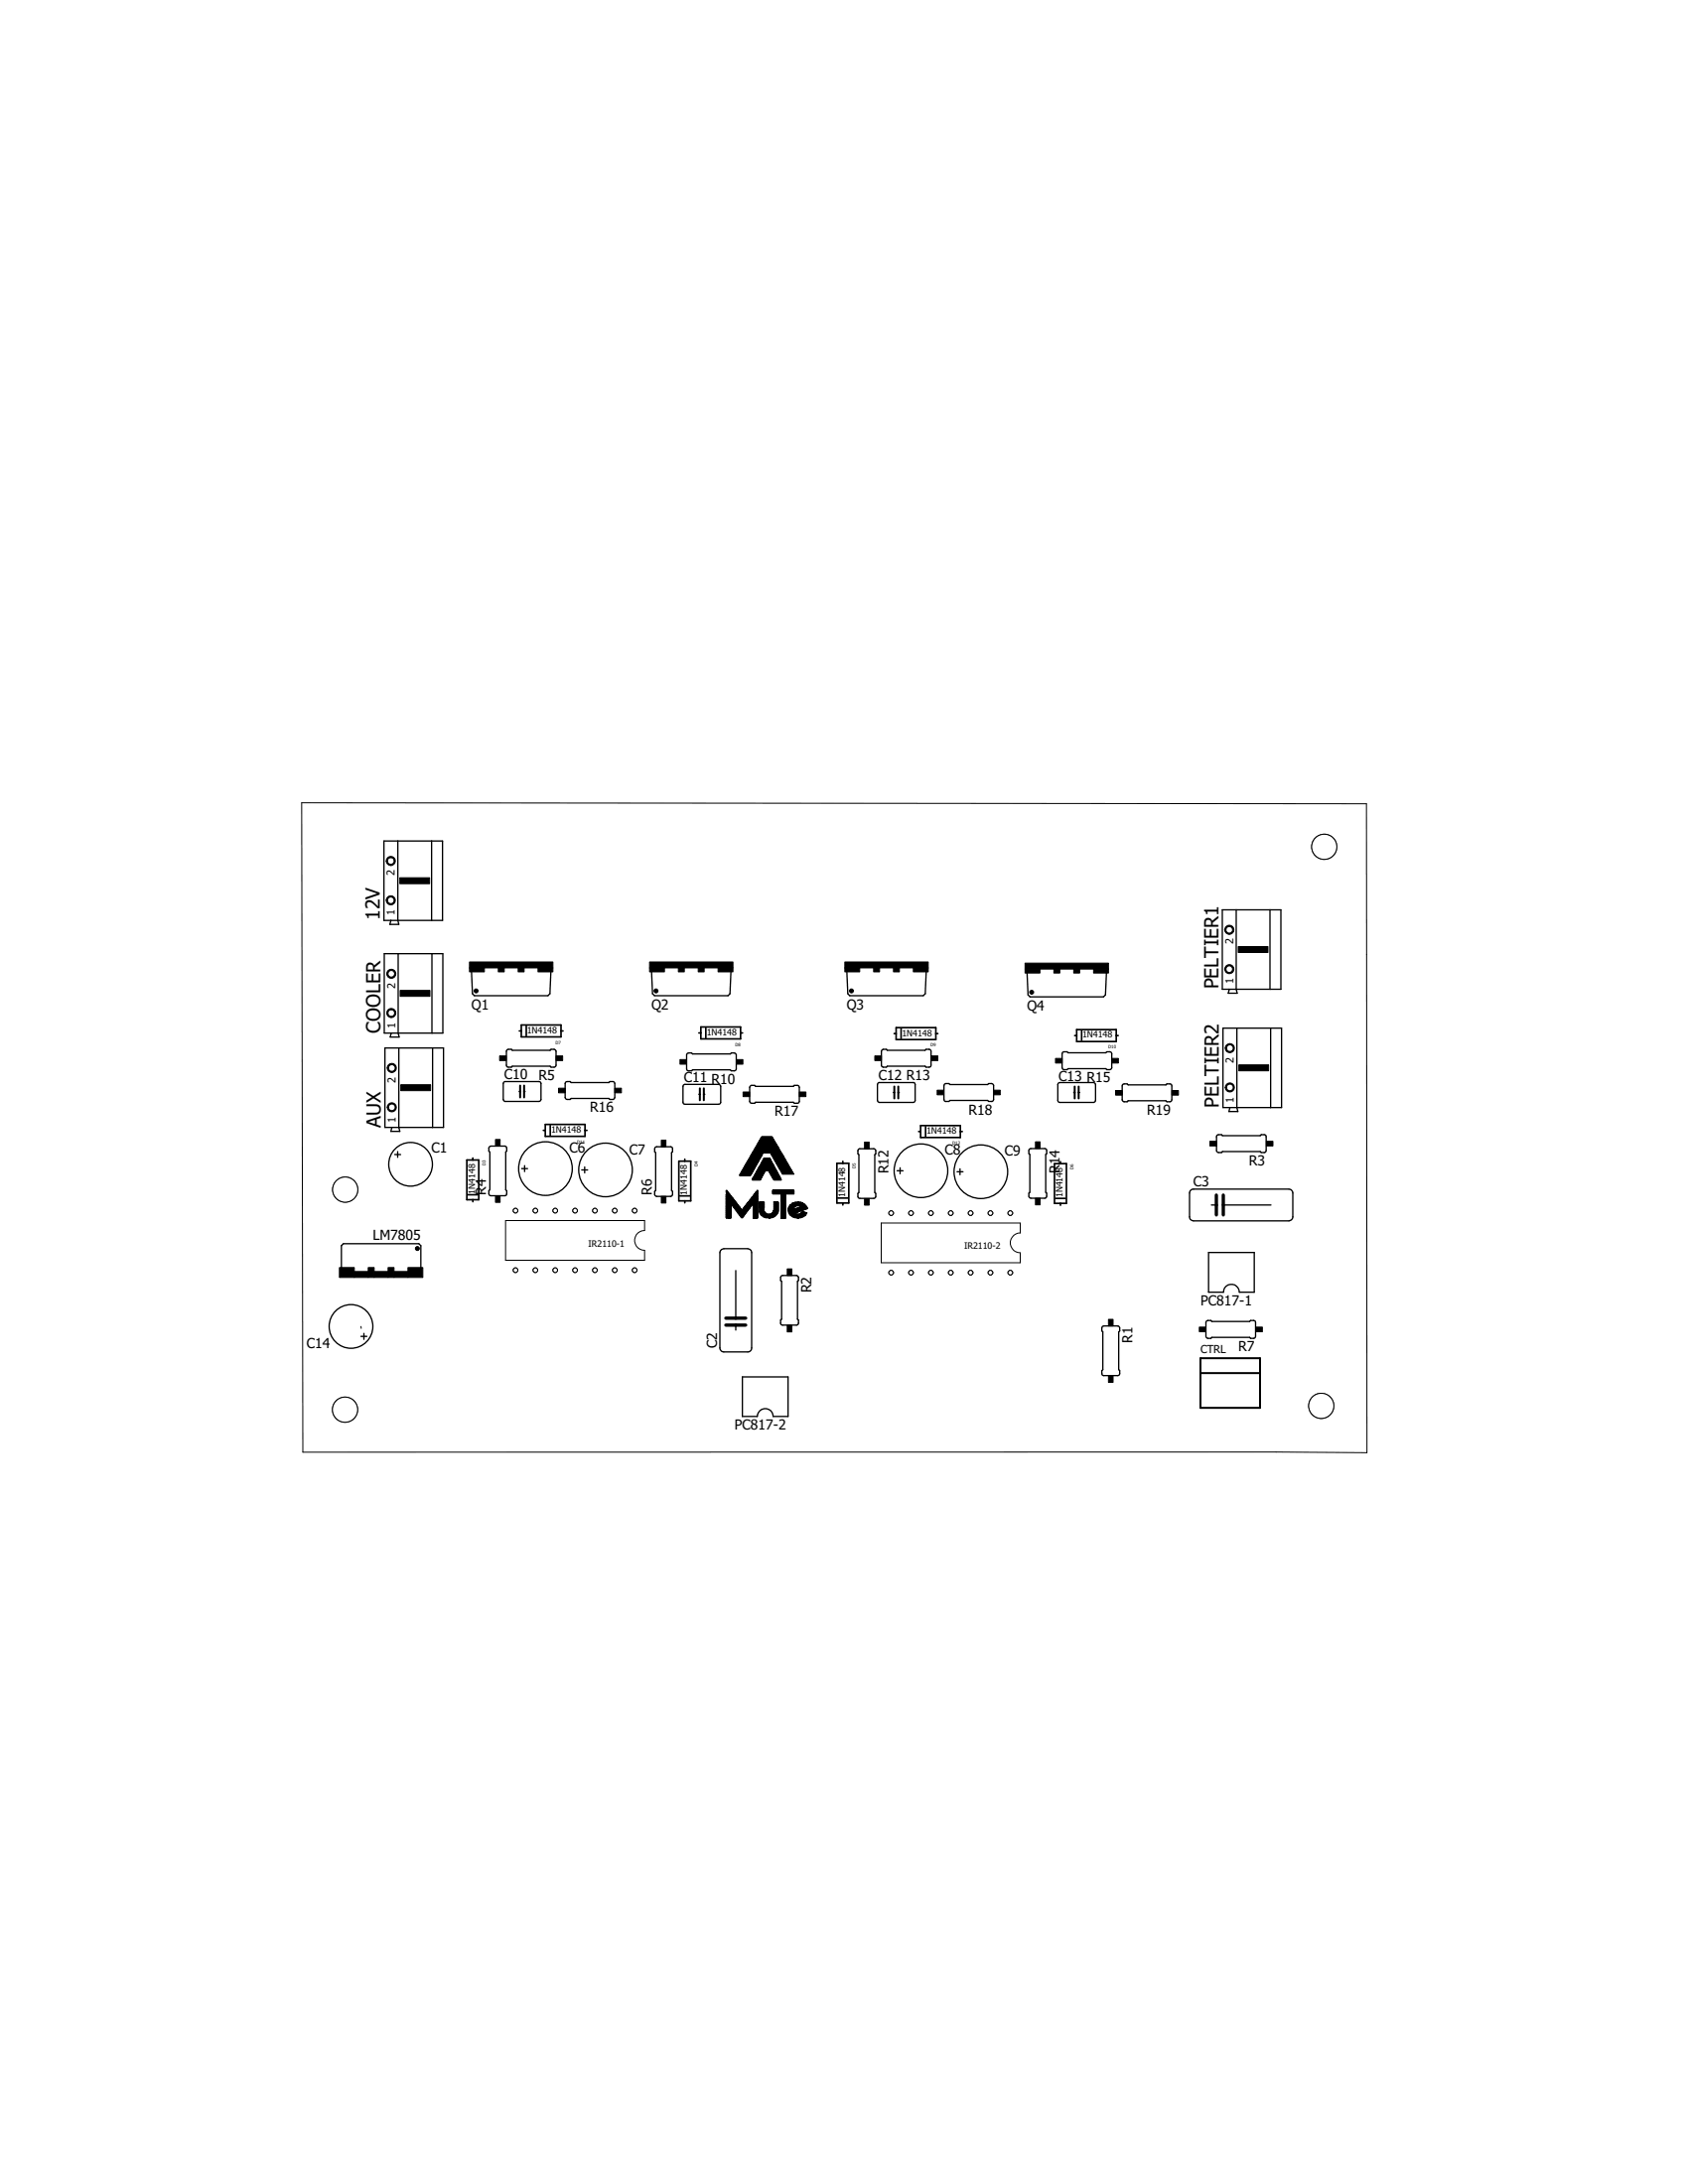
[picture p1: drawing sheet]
<svg xmlns="http://www.w3.org/2000/svg" width="216mm" height="279mm" viewBox="0 0 216 279" stroke-linecap="round" stroke-linejoin="round" font-family="sans-serif">
<g fill="none" stroke="#000" stroke-width=".21">
<path d="M66.4 131.9h.3M66.7 131.1h5.1v1.6h-5.1zM67.3 131.3v1.2M71.8 131.9h.2M89.4 132.1h.2M89.6 131.4h5.1v1.5h-5.1zM90.3 131.5v1.3M94.7 132.1h.3M114.4 132.2h.2M114.6 131.5h5.1v1.5h-5.1zM115.3 131.6v1.3M119.7 132.2h.3"/>
<path d="M137.5 132.5h.2M137.7 131.7h5.1v1.5h-5.1zM138.3 131.8v1.3M142.8 132.5h.2M59.7 148.4h1.5v5.1h-1.5zM59.8 152.8h1.3M60.5 148.1v.3M60.5 153.5v.2M69.5 144.6h.2M69.7 143.8h5.1v1.6h-5.1zM70.4 144v1.2M74.8 144.6h.3"/>
<path d="M86.8 148.5h1.5v5.1h-1.5zM87 153h1.2M87.6 148.3v.2M87.6 153.6v.3M107 148.8h1.6v5.1h-1.6zM107.2 153.3h1.2M107.8 148.6v.2M107.8 153.9v.3M117.5 144.8h.3M117.8 144h5v1.5h-5zM118.4 144.1v1.3M122.8 144.8h.3"/>
<path d="M134.9 148.9h1.5v5h-1.5zM135 153.3h1.3M135.6 148.6v.3M135.6 153.9v.3"/>
</g>
<g fill="none" stroke="#000" stroke-width=".17">
<path d="M49.1 107.6h7.5v10.2h-7.5zM50.9 107.6v10.2l.1 .5h-1.1l.1-.5M55.2 107.6v10.2M156.3 116.4h7.5v10.2h-7.5zM158.1 116.4v10.2l.1 .5h-1.1l.1-.5M162.4 116.4v10.2M49.1 122h7.5v10.2h-7.5zM49.2 134.1h7.5v10.1h-7.5zM50.9 122v10.2l.2 .5h-1.2l.1-.5M51 134.1v10.1l.1 .5h-1.1l.1-.5M55.2 122v10.2M55.3 134.1v10.1"/>
<path d="M60.3 124.2l.1 2.9 .3 .3h9.4l.2-.3 .2-2.9M64.5 138.4h4.5l.2 .2v2.1l-.3 .2h-4.4l-.1-.2v-2.1zM64.8 134.3l.6-.1 .1 .2h4.9l.1-.2h.4l.2 .2v1.9l-.1 .2h-.5l-.1-.1h-4.9a.65 .65 0 0 1-.7 .1zM66.4 139.6h.1M67 139.6h.2M72.4 138.4h.5l.1 .1h4.9l.1-.1h.5l.1 .2v1.9l-.2 .2h-.4l-.1-.2h-4.9l-.1 .2-.5-.1-.1-.2v-1.8zM83.3 124.2l.2 2.9 .2 .3h9.4l.3-.3 .1-2.9M87.4 138.8l.2-.1h4.4l.2 .3v2.1l-.3 .2-4.4-.1-.1-.2zM87.9 134.8l.6-.1 .1 .1h4.8l.1-.1h.4l.2 .2 .1 1.8-.2 .3h-.5l-.1-.1h-4.8a.65 .65 0 0 1-.7 0zM89.4 140h.1M90 140h.1M96 138.9h.5l.1 .1h4.9l.1-.1h.5l.1 .2v2a.65 .65 0 0 1-.7-.1h-4.9l-.1 .1h-.4l-.2-.2v-1.8z"/>
<path d="M108.3 124.2l.1 2.9 .3 .3h9.4l.2-.3 .2-2.9M112.3 138.6l4.6-.1 .2 .2-.1 2.2-.2 .1h-4.4l-.2-.2v-2.1zM112.8 134.3l.6-.1 .1 .2h4.8l.1-.2 .5 .1 .2 .2-.1 2a.65 .65 0 0 1-.7-.1h-4.8l-.1 .1h-.5l-.2-.2v-1.8zM114.3 139.8h.1M114.9 139.8h.1M120.8 138.7l.6-.1 .1 .1h4.8l.1-.1h.4l.3 .2v1.9l-.2 .2h-.5l-.1-.1h-4.8a.65 .65 0 0 1-.7 0zM131.4 124.4l.1 2.9 .2 .2h9.4l.3-.2 .1-2.9M135.4 138.6l.2-.1h4.4l.1 .2v2.2l-.2 .1h-4.5l-.1-.2zM135.9 134.6a.65 .65 0 0 1 .7 .1h4.8l.2-.1h.4l.2 .2v1.9l-.3 .1h-.3l-.2-.1h-4.8l-.1 .1h-.5l-.2-.2zM137.3 139.8h.2M138 139.8h.1M143.6 138.7h.6l.1 .1h4.8a.65 .65 0 0 1 .7-.1l.1 2-.1 .2h-.2h-.4l-.1-.1h-4.8l-.1 .1h-.5l-.2-.2v-1.8z"/>
<path d="M156.4 131.5h7.5v10.2h-7.5zM158.2 131.5v10.2l.1 .5h-1.1l.1-.5M162.5 131.5v10.2M50.5 147.7h.7M50.9 147.3v.8M62.6 146.7l.2-.1h1.8l.2 .2v.5l-.1 .1v4.8a.65 .65 0 0 1 0 .7l-1.9 .1-.3-.2v-.5l.2-.1v-4.8l-.2-.1zM66.7 149.5h.8M67.1 149.1v.8M74.4 149.7h.8M74.8 149.3v.8M83.8 146.8h2.2a.65 .65 0 0 1-.1 .7v4.8l.1 .1v.5l-.2 .2-1.9-.1-.2-.2v-.4l.2-.1v-4.8l-.2-.2zM92.2 160l.4-.3 3.2 .1a.44 .44 0 0 1 .3 .5v12.1a.49 .49 0 0 1-.5 .6h-3a.49 .49 0 0 1-.5-.6v-12.1z"/>
<path d="M109.8 147h.2h1.8l.2 .2v.4l-.1 .1v4.8l.1 .2v.5l-.2 .1-2-.1a.65 .65 0 0 1 .1-.7v-4.8l-.2-.1zM114.7 149.8h.8M115.1 149.4v.8M122.4 149.9h.8M122.8 149.5v.8M131.7 147h2.1a.65 .65 0 0 1 0 .7v4.8l.1 .2v.4l-.3 .2h-1.8l-.2-.3v-.3l.1-.2v-4.8l-.1-.1zM152.2 152.3l.5-.2h12.1a.49 .49 0 0 1 .6 .5v3.1a.53 .53 0 0 1-.6 .5l-12.3-.1a.44 .44 0 0 1-.4-.4v-3.1zM154.9 154.2h.7M155.7 145.2h.5l.2 .1h4.8a.65 .65 0 0 1 .7-.1v2v.2h-.2h-.4l-.1-.1h-4.8l-.2 .1h-.4l-.2-.2v-1.8zM156.5 154.2h6.1M43.7 162.3v-2.9l.2-.3h9.7l.2 .3v2.9M46.2 171h.7"/>
<path d="M46.5 170.6v.7M94.1 162.5v6.1M94.1 169.5v.7M95 176.1h5.8v5.1h-1.9a1.02 1.02 0 0 0-1-1 1.02 1.02 0 0 0-1 1h-1.9zM99.9 163.3l.2-.1h1.8l.2 .2v.4l-.1 .1v4.9l.1 .1v.5l-.2 .1h-2a.65 .65 0 0 1 .1-.7v-4.9l-.2-.1zM141 169.7l.2-.1h1.8l.2 .3v.4l-.1 .1v4.8l.1 .1v.5l-.2 .2-2-.1a.65 .65 0 0 1 .1-.7v-4.8l-.2-.1zM154.3 169l.6-.1 .1 .2h4.8a.65 .65 0 0 1 .7-.1l.1 2-.1 .1-.2 .1h-.3l-.2-.1h-4.8l-.1 .1h-.5l-.2-.2v-1.8zM154.6 160.2h5.8v5.1h-1.9a1.02 1.02 0 0 0-1-1 1.02 1.02 0 0 0-1 1h-1.9z"/>
<circle cx="52.5" cy="149" r="2.79"/>
<circle cx="69.8" cy="149.5" r="3.4"/>
<circle cx="77.4" cy="149.7" r="3.4"/>
<circle cx="117.8" cy="149.8" r="3.4"/>
<circle cx="125.5" cy="149.9" r="3.4"/>
<circle cx="44.9" cy="169.7" r="2.79"/>
</g>
<g fill="#000" stroke="#000" stroke-width=".13">
<path d="M51.1 112.3h3.8v.8h-3.8zM51.2 126.7h3.8v.8h-3.8zM51.3 138.8h3.8v.7h-3.8zM60 123.1h10.7v.7h-10.7zM60 123.8h2v.5h-2zM63.7 123.8h.8v.5h-.8zM63.9 135.1h.8v.6h-.8zM66.3 123.8h.7v.5h-.7zM68.8 123.8h1.9v.5h-1.9zM71.1 135.1h.9v.6h-.9zM71.4 139.2h.9v.6h-.9zM78.6 139.2h.9v.6h-.9z"/>
<path d="M83.1 123.1h10.6v.7h-10.6zM83.1 123.8h1.9v.5h-1.9zM86.8 123.8h.7v.5h-.7zM87 135.6h.8v.5h-.8zM89.3 123.8h.8v.5h-.8zM91.8 123.8h1.9v.5h-1.9zM94.2 135.6h.8v.5h-.8zM95 139.7h.9v.6h-.9zM102.2 139.7h.9v.6h-.9zM108.1 123.1h10.6v.7h-10.6zM108.1 123.8h1.9v.5h-1.9zM111.7 123.8h.8v.5h-.8z"/>
<path d="M111.9 135.1h.8v.6h-.8zM114.3 123.8h.7v.5h-.7zM116.8 123.8h1.9v.5h-1.9zM119.1 135.1h.9v.6h-.9zM119.9 139.5h.8v.6h-.8zM127.1 139.5h.8v.6h-.8zM131.1 123.2h10.7v.8h-10.7zM131.1 124h1.9v.5h-1.9zM134.8 124h.8v.5h-.8zM135 135.4h.8v.6h-.8zM137.3 124h.8v.5h-.8zM139.9 124h1.9v.5h-1.9z"/>
<path d="M142.2 135.4h.8v.6h-.8zM142.7 139.5h.8v.6h-.8zM149.9 139.5h.8v.6h-.8zM158.4 121.1h3.8v.8h-3.8zM158.5 136.2h3.8v.8h-3.8zM63.4 145.8h.6v.8h-.6zM63.4 153h.6v.8h-.6zM84.6 145.9h.6v.8h-.6zM84.6 153.1h.6v.8h-.6zM92.9 155.8h.6zM92.9 155.7l.6 .1zM92.9 155.7h.6z"/>
<path d="M92.9 155.6l.6 .1zM92.9 155.6h.6zM92.9 155.5l.6 .1zM92.9 155.5h.6zM92.9 155.4h.6zM92.9 155.3l.6 .1zM92.9 155.3h.6zM92.9 155.2l.6 .1zM92.9 155.2h.6zM92.9 155.1l.6 .1zM92.9 155.1h.6zM92.9 155h.6z"/>
<path d="M92.9 154.9h.6zM92.9 154.8l.6 .1zM92.9 154.7l.6 .1zM92.9 154.7h.6zM92.9 154.6l.6 .1zM92.9 154.6h.6zM92.9 154.5h.6zM92.9 154.4h.6zM92.9 154.3l.6 .1zM92.9 154.3h.6zM92.9 154.2l.6 .1zM92.9 154.2h.6z"/>
<path d="M92.9 154.1l.6 .1zM92.9 154.1h1.4zM92.9 154h1.4zM92.9 153.9l1.4 .1zM92.9 153.8l1.3 .1zM92.9 153.8h1.2zM92.9 153.7l1.2 .1zM92.9 153.7h1.2zM92.9 153.6l1.1 .1zM92.9 153.5l1 .1zM92.9 153.5h1zM92.9 153.4l1 .1z"/>
<path d="M92.9 153.4h.9zM92.9 153.3l.9 .1zM92.9 153.3h.9zM92.9 153.2h.8zM92.9 153.1l.7 .1zM92.9 153.1h.7zM92.9 153l.7 .1zM92.9 153h.6zM92.9 152.9h.5zM92.9 152.8l.5 .1zM92.9 152.8h.5zM92.9 152.5h.2z"/>
<path d="M92.9 152.4h.1zM92.9 152.3l.1 .1zM92.9 154.1h.6zM92.9 153.9h1.3zM92.9 153.6h1.1zM92.9 153.2l.8 .1zM92.9 152.9l.6 .1zM92.9 152.6l.3 .1zM92.9 152.6h.3zM92.9 152.7l.4 .1zM92.9 152.4l.2 .1zM92.9 155.8l.1 .1z"/>
<path d="M92.9 152.7h.4zM92.9 152.5l.3 .1zM93.1 155.8l.4 .1zM93.6 154.1l.8 .1zM93.6 154.1h.8zM93.6 154.2h.9zM93.7 154.2l.8 .1zM93.7 154.3h.8zM93.8 154.4h.8zM93.8 154.3l.8 .1zM93.8 154.5h.8zM93.9 154.5h.8z"/>
<path d="M93.9 154.6h.9zM93.9 154.6h.8zM94 154.6l.8 .1zM94 154.7h.8zM94.1 154.7l1.7 .1zM94.1 154.9h1.6zM94.1 154.8l1.6 .1zM94.2 154.9h1.4zM94.2 155h1.4zM94.3 155.1h1.2zM94.3 155h1.2zM94.3 155.1l1.1 .1z"/>
<path d="M94.4 155.2l1 .1zM94.4 155.2h1zM94.4 155.3h1zM94.5 155.3l.8 .1zM94.5 155.4h.7zM94.6 155.4h.6zM94.6 150.3l1.4 .1zM94.6 155.5h.6zM94.6 150.3h1.5zM94.6 155.5l.5 .1zM94.6 150.2l1.5 .1zM94.6 150.2h1.5z"/>
<path d="M94.7 155.6h.4zM94.7 150.1l1.4 .1zM94.7 155.7h.3zM94.7 155.6l.4 .1zM94.7 150.1h1.5zM94.7 150l1.5 .1zM94.8 155.7l.2 .1zM94.8 150h1.4zM94.8 149.9l1.5 .1zM94.8 155.8h.2zM94.8 149.9h1.5zM94.8 149.8l1.5 .1z"/>
<path d="M94.9 149.8h1.4zM94.9 149.7l1.5 .1zM94.9 149.7h1.5zM95 154.7h.8zM95 154.6l.8 .1zM95 149.6l1.4 .1zM95 149.6h1.4zM95 149.5l1.5 .1zM95.1 154.6h.8zM95.1 149.5h1.4zM95.1 149.4l1.4 .1zM95.1 154.5h.8z"/>
<path d="M95.1 149.4h1.5zM95.1 149.3l1.5 .1zM95.2 149.3h1.4zM95.2 149.2l1.4 .1zM95.2 154.4h.8zM95.2 154.3l.9 .1zM95.2 154.3h.9zM95.2 149.2h1.5zM95.2 149.1l1.5 .1zM95.3 149.1h1.4zM95.3 154.2l.8 .1zM95.3 149l1.5 .1z"/>
<path d="M95.3 149h1.5zM95.4 154.2h.8zM95.4 154.1l.8 .1zM95.4 148.9h1.4zM95.4 154.1h.9zM95.4 154.1h1.5zM95.4 148.8l1.5 .1zM95.4 148.8h1.5zM95.5 154h1.4zM95.5 148.7l1.4 .1zM95.5 148.7h1.5zM95.5 148.6l1.5 .1z"/>
<path d="M95.6 153.9l1.3 .1zM95.6 153.9h1.3zM95.6 148.6h1.4zM95.6 148.5h1.4zM95.6 153.8l1.3 .1zM95.7 153.8h1.2zM95.7 148.5h1.4zM95.7 153.7l1.2 .1zM95.7 148.4h1.4zM95.8 153.7h1.1zM95.8 148.3l1.3 .1zM95.8 148.3h1.4z"/>
<path d="M95.8 148.2l1.4 .1zM95.8 153.6l1.1 .1zM95.8 153.6h1.1zM95.8 148.1h1.5zM95.9 153.5l1 .1zM95.9 148.1l1.3 .1zM95.9 153.5h1zM95.9 148h1.4zM95.9 148.1h1.4zM95.9 153.4l1 .1zM95.9 147.9h1.5zM96 148h1.3z"/>
<path d="M96 153.4h.9zM96 153.3l.9 .1zM96 147.8l1.5 .1zM96 147.8h1.5zM96.1 147.7l1.4 .1zM96.1 153.3h.8zM96.1 147.6l1.4 .1zM96.1 153.2l.8 .1zM96.1 153.2h.8zM96.1 147.7h1.4zM96.2 153.1l.7 .1zM96.2 147.6h1.3z"/>
<path d="M96.2 153.1h.7zM96.2 147.4l3.7 .1zM96.2 150.9l1 .1zM96.2 150.9h1.1zM96.2 147.5h1.4zM96.3 153l.6 .1zM96.3 150.7l1 .1zM96.3 147.4h3.6zM96.3 150.8h1zM96.3 147.3l3.6 .1zM96.3 147.3h3.6zM96.3 155.8l.6 .1z"/>
<path d="M96.3 155.8h.6zM96.3 155.7l.6 .1zM96.3 155.7h.6zM96.3 155.6l.6 .1zM96.3 155.6h.6zM96.3 155.5l.6 .1zM96.3 155.5h.6zM96.3 155.4h.6zM96.3 155.3l.6 .1zM96.3 155.3h.6zM96.3 155.2l.6 .1zM96.3 155.2h.6z"/>
<path d="M96.3 155.1l.6 .1zM96.3 155.1h.6zM96.3 155h.6zM96.3 154.9h.6zM96.3 154.8l.6 .1zM96.3 154.7l.6 .1zM96.3 154.7h.6zM96.3 154.6l.6 .1zM96.3 154.6h.6zM96.3 154.5h.6zM96.3 154.4h.6zM96.3 154.3l.6 .1z"/>
<path d="M96.3 154.3h.6zM96.3 154.2l.6 .1zM96.3 154.2h.6zM96.3 154.1l.6 .1zM96.3 154.1h.6zM96.3 153h.6zM96.3 152.9l.6 .1zM96.3 150.6l1.1 .1zM96.3 150.6h1.1zM96.4 147.2l3.4 .1zM96.4 152.9h.5zM96.4 150.7h1z"/>
<path d="M96.4 150.5l1.1 .1zM96.4 152.8l.5 .1zM96.4 150.5h1.1zM96.4 147.2h3.4zM96.4 147.1l3.4 .1zM96.4 150.4l1.1 .1zM96.5 152.8h.4zM96.5 152.7l.4 .1zM96.5 147.1h3.2zM96.5 147l3.2 .1zM96.5 150.4h1zM96.5 150.3l1.1 .1z"/>
<path d="M96.5 152.7h.4zM96.5 150.3h1.1zM96.5 150.2l1.1 .1zM96.5 147h3.2zM96.5 146.9l3.2 .1zM96.6 146.9h3zM96.6 152.6l.3 .1zM96.6 150.2h1zM96.6 150.1l1.1 .1zM96.6 146.8l3 .1zM96.6 146.8h3zM96.6 152.6h.3z"/>
<path d="M96.6 152.5l.3 .1zM96.6 150.1h1.1zM96.7 152.5h.2zM96.7 150l1 .1zM96.7 146.7h2.8zM96.7 150h1.1zM96.7 146.7l2.9 .1zM96.7 152.4l.2 .1zM96.7 146.6l2.8 .1zM96.7 146.6h2.8zM96.7 149.9l1.1 .1zM96.7 149.9h1.1z"/>
<path d="M96.8 152.4h.1zM96.8 149.8l1 .1zM96.8 149.8h1.1zM96.8 146.5l2.6 .1zM96.8 149.7l2.5 .1zM96.8 146.5h2.6zM96.8 146.4l2.6 .1zM96.8 152.3l.1 .1zM96.8 152.3h.1zM96.9 149.7h2.4zM96.9 146.4h2.4zM96.9 146.3l2.4 .1z"/>
<path d="M96.9 149.6l2.4 .1zM96.9 149.6h2.3zM96.9 149.5l2.3 .1zM96.9 146.3h2.4zM96.9 146.2l2.4 .1zM97 149.5h2.2zM97 149.4l2.2 .1zM97 146.2h2.2zM97 149.4h2.1zM97 149.3l2.1 .1zM97 146.1l2.1 .1zM97 146.1h2.1z"/>
<path d="M97.1 154.5h.6zM97.1 154.4h.6zM97.1 154.3l.6 .1zM97.1 154.3h.6zM97.1 154.2l.6 .1zM97.1 154.2h.6zM97.1 154.1l.6 .1zM97.1 154.1h.6zM97.1 154h.6zM97.1 153.9l.6 .1zM97.1 153.9h.6zM97.1 153.8l.6 .1z"/>
<path d="M97.1 153.8h.6zM97.1 149.3h2zM97.1 146l2 .1zM97.1 146h2zM97.1 155h.7zM97.1 149.2l2 .1zM97.1 145.9l2 .1zM97.1 155.1h.8zM97.1 154.9h.6zM97.1 154.8l.6 .1zM97.1 154.7l.6 .1zM97.1 154.7h.6z"/>
<path d="M97.1 154.6l.6 .1zM97.1 154.6h.6zM97.1 153.7l.6 .1zM97.1 149.2h1.9zM97.1 145.9h1.9zM97.2 155.2l.8 .1zM97.2 155.2h.7zM97.2 155.1l.7 .1zM97.2 149.1l1.8 .1zM97.2 145.8l1.8 .1zM97.2 149.1h1.8zM97.2 145.8h1.8z"/>
<path d="M97.2 145.7l1.8 .1zM97.2 155.3h.9zM97.3 155.4h2.1zM97.3 155.3l2.1 .1zM97.3 149l1.7 .1zM97.3 149h1.6zM97.3 148.9h1.6zM97.3 145.7h1.6zM97.3 145.6h1.5zM97.3 155.4h2zM97.3 148.9h1.5zM97.3 148.8l1.5 .1z"/>
<path d="M97.3 145.5l1.5 .1zM97.4 148.8h1.4zM97.4 145.5h1.4zM97.4 155.5h1.9zM97.4 148.7l1.3 .1zM97.4 155.5l1.8 .1zM97.4 148.7h1.3zM97.4 148.6l1.3 .1zM97.4 145.4l1.3 .1zM97.5 148.6h1.2zM97.5 148.5h1.2zM97.5 155.6h1.6z"/>
<path d="M97.5 148.5h1.1zM97.6 155.6l1.5 .1zM97.6 148.4h1zM97.6 148.3l1 .1zM97.6 148.3h1zM97.6 155.7h1.4zM97.7 148.2l.8 .1zM97.7 148.1l.8 .1zM97.8 155.7l1.1 .1zM97.9 155.8h.8zM98.3 149.8h1.1zM98.3 155.8l.2 .1z"/>
<path d="M98.3 149.8l1.1 .1zM98.4 149.9h1zM98.4 150h1.1zM98.4 149.9l1 .1zM98.4 150l1.1 .1zM98.5 150.1l1 .1zM98.5 150.1h1zM98.6 155.3h.8zM98.6 150.2l1 .1zM98.6 150.2h1zM98.6 147.5h1.4zM98.6 150.3l1 .1z"/>
<path d="M98.6 150.3h1zM98.6 147.6h1.4zM98.6 147.7h1.5zM98.6 147.6l1.5 .1zM98.7 155.2l.8 .1zM98.7 150.4h1zM98.7 150.5h1zM98.7 150.4l1 .1zM98.7 147.7l1.4 .1zM98.7 155.2h.8zM98.7 147.8l1.5 .1zM98.7 147.8h1.5z"/>
<path d="M98.8 155.1l.7 .1zM98.8 150.6h1zM98.8 150.5l1 .1zM98.8 152.7h2.8zM98.8 152.6l2.8 .1zM98.8 152.6h2.8zM98.8 152.5l2.8 .1zM98.8 152.5h2.8zM98.8 152.4l2.8 .1zM98.8 152.4h2.8zM98.8 152.3l2.8 .1zM98.8 152.3h2.8z"/>
<path d="M98.8 150.7h1zM98.8 150.6l1 .1zM98.8 148h1.4zM98.8 147.9h1.4zM98.8 155.1h.7zM98.8 155h.7zM98.8 152.7l2.8 .1zM98.8 152.2l2.5 .1zM98.8 150.7l1.1 .1zM98.8 148.1h1.5zM98.8 148h1.5zM98.9 155h.7z"/>
<path d="M98.9 154.9h.7zM98.9 148.1l1.4 .1zM98.9 148.1h1.4zM98.9 150.9h1zM98.9 150.8h1zM99 153.7l.2 .1zM99 150.9h.9zM99 148.2l1.4 .1zM99 154.8l.6 .1zM99 154.7l.6 .1zM99 154.7h.6zM99 154.6l.6 .1z"/>
<path d="M99 154.6h.6zM99 154.5h.6zM99 154.4h.6zM99 154.3l.6 .1zM99 154.3h.6zM99 154.2l.6 .1zM99 154.2h.6zM99 154.1l.6 .1zM99 154.1h.6zM99 154h.6zM99 153.9l.6 .1zM99 153.9h.6z"/>
<path d="M99 153.8l.6 .1zM99 153.8h.6zM99 150.9l.9 .1zM99 148.3l1.4 .1zM99 148.3h1.4zM99.1 148.4h1.4zM99.1 148.5h1.4zM99.1 148.6h1.5zM99.2 153.7l.2 .1zM99.2 148.7h1.4zM99.2 148.6l1.4 .1zM99.3 148.8h1.4z"/>
<path d="M99.3 148.7l1.4 .1zM99.3 148.9h1.5zM99.3 148.8l1.5 .1zM99.4 148.9h1.4zM99.4 149l1.4 .1zM99.4 149h1.4zM99.4 153.7l.1 .1zM99.5 149.1l1.4 .1zM99.5 149.1h1.4zM99.5 149.2l1.4 .1zM99.5 149.2h1.4zM99.6 149.3h1.4z"/>
<path d="M99.6 149.4h1.4zM99.6 149.3l1.4 .1zM99.7 149.5h1.4zM99.7 149.4l1.4 .1zM99.7 149.6h1.5zM99.7 149.5l1.5 .1zM99.8 149.6l1.4 .1zM99.8 149.7l1.5 .1zM99.8 149.7h1.5zM99.9 155.8l.1 .1zM99.9 149.8l1.4 .1zM99.9 149.8h1.4z"/>
<path d="M99.9 155.8h.6zM99.9 155.7l.6 .1zM99.9 155.7h.6zM99.9 155.6l.6 .1zM99.9 155.6h.6zM99.9 155.5l.6 .1zM99.9 155.5h.6zM99.9 155.4h.6zM99.9 155.3l.6 .1zM99.9 155.3h.6zM99.9 155.2l.6 .1zM99.9 155.2h.6z"/>
<path d="M99.9 155.1l.6 .1zM99.9 155.1h.6zM99.9 155h.6zM99.9 154.9h.6zM99.9 154.8l.6 .1zM99.9 154.7l.6 .1zM99.9 154.7h.6zM99.9 154.6l.6 .1zM99.9 154.6h.6zM99.9 154.5h.6zM99.9 154.4h.6zM99.9 154.3l.6 .1z"/>
<path d="M99.9 154.3h.6zM99.9 154.2l.6 .1zM99.9 154.2h.6zM99.9 154.1l.6 .1zM99.9 154.1h.6zM99.9 154h.6zM99.9 153.9l.6 .1zM99.9 153.9h.6zM99.9 153.8l.6 .1zM99.9 153.8h.6zM99.9 153.7l.6 .1zM99.9 153.7h.6z"/>
<path d="M99.9 153.6l.6 .1zM99.9 153.6h.6zM99.9 153.5l.6 .1zM99.9 153.5h.6zM99.9 153.4l.6 .1zM99.9 153.4h.6zM99.9 153.3l.6 .1zM99.9 153.3h.6zM99.9 153.2l.6 .1zM99.9 153.2h.6zM99.9 153.1l.6 .1zM99.9 153.1h.6z"/>
<path d="M99.9 153l.6 .1zM99.9 153h.6zM99.9 152.9l.6 .1zM99.9 152.9h.6zM99.9 152.8l.6 .1zM99.9 152.8h.6zM99.9 149.9h1.4zM99.9 149.9l1.5 .1zM100 150h1.4zM100 150.1h1.5zM100 150l1.5 .1zM100.1 155.8l.4 .1z"/>
<path d="M100.1 150.2h1.5zM100.1 150.1l1.4 .1zM100.8 154.8l2 .1zM100.8 154.6l.7 .1zM100.8 154.7l2.1 .1zM100.8 154.7h2.3zM100.8 155.1h1.3zM100.8 155h1.4zM100.8 155h1.6zM100.8 154.9h1.6zM100.8 154.9h1.8zM100.8 154.6h.7z"/>
<path d="M100.8 154.5h.8zM100.9 155.2h.9zM100.9 154.4h.7zM100.9 155.1l1.1 .1zM100.9 154.3l.8 .1zM100.9 155.3h1zM100.9 155.2l.8 .1zM100.9 154.3h.9zM101 155.4h2.1zM101 154.2h2.1zM101 155.3l2.1 .1zM101 154.2l2.1 .1z"/>
<path d="M101 154.1l2 .1zM101.1 155.5h1.9zM101.1 154.1h1.9zM101.2 155.5l1.8 .1zM101.2 154.1h1.7zM101.3 155.6h1.6zM101.3 154h1.6zM101.3 155.6l1.5 .1zM101.3 153.9l1.5 .1zM101.3 153.9h1.4zM101.4 155.7h1.3zM101.4 152.2l.1 .1z"/>
<path d="M101.5 155.7l1.1 .1zM101.5 153.8l1.1 .1zM101.6 154.6l1.6 .1zM101.7 155.8h.8zM101.7 153.8h.8zM101.7 154.6h1.6zM101.9 154.6h1.4zM102 155.8l.2 .1zM102 154.5h1.3zM102 153.7l.2 .1zM102.2 154.5h1zM102.3 155.3h.8z"/>
<path d="M102.3 154.3h.8zM102.3 154.4h.9zM102.4 155.2l.8 .1zM102.4 154.3l.8 .1zM102.4 155.2h.8zM102.5 155.1l.6 .1zM102.6 155.1h.4zM102.6 155h.2zM110.6 153.3h.6v.9h-.6zM110.6 146.1h.6v.9h-.6zM132.4 153.3h.6v.8h-.6zM132.4 146.1h.6v.8h-.6z"/>
<path d="M154.7 146h.9v.6h-.9zM162 146h.8v.6h-.8zM43.4 162.2h1.9v1.2h-1.9zM45.3 162.7h1.8v.7h-1.8zM47.1 162.2h.8v1.2h-.8zM47.9 162.7h1.7v.7h-1.7zM49.6 162.2h.8v1.2h-.8zM50.4 162.7h1.8v.7h-1.8zM52.2 162.2h1.9v1.2h-1.9zM100.7 169.5h.6v.9h-.6zM100.7 162.3h.6v.9h-.6zM141.8 176h.6v.8h-.6z"/>
<path d="M141.8 168.8h.6v.8h-.6zM153.4 169.8h.8v.6h-.8zM160.6 169.8h.9v.6h-.9z"/>
</g>
<g fill="none" stroke="#000" stroke-width=".13">
<path d="M38.6 102.7l136.2 .1v83h-11.6h-124.5zM64.7 156.1h17.7v1.3a1.27 1.27 0 0 0-1.2 1.3 1.27 1.27 0 0 0 1.2 1.3v1.2h-17.7zM112.7 156.5h17.8v1.2a1.27 1.27 0 0 0-1.3 1.3 1.27 1.27 0 0 0 1.3 1.3v1.2h-17.8zM46.2 169.7v.2"/>
<circle cx="44.2" cy="152.2" r="1.61"/>
</g>
<g fill="#000" stroke="#000" stroke-width=".13">
<path d="M49.6 109.7a.58 .58 0 0 1 .9 .1 .58 .58 0 0 1-.4 .9 .58 .58 0 0 1-.7-.5h.2a.43 .43 0 0 1 .5-.5 .43 .43 0 0 1 .2 .7 .43 .43 0 0 1-.7-.1v-.1h-.2z" fill-rule="evenodd"/>
<path d="M49.6 114.8a.58 .58 0 0 1 .9 .1 .58 .58 0 0 1-.4 .8 .58 .58 0 0 1-.7-.5h.2a.42 .42 0 0 1 .5-.4 .42 .42 0 0 1 .2 .6 .42 .42 0 0 1-.7-.1v-.1h-.2z" fill-rule="evenodd"/>
<path d="M156.8 118.5a.59 .59 0 0 1 .9 .2 .59 .59 0 0 1-.3 .8 .59 .59 0 0 1-.8-.5h.2a.44 .44 0 0 1 .6-.4 .44 .44 0 0 1 .1 .7 .44 .44 0 0 1-.7-.2v-.1h-.2z" fill-rule="evenodd"/>
<path d="M49.6 124.2a.58 .58 0 0 1 1 .1 .58 .58 0 0 1-.4 .8 .58 .58 0 0 1-.7-.5h.1a.42 .42 0 0 1 .6-.4 .42 .42 0 0 1 .2 .6 .42 .42 0 0 1-.7-.1l-.1-.1h-.1z" fill-rule="evenodd"/>
<path d="M49.6 129.2a.58 .58 0 0 1 1 .1 .58 .58 0 0 1-.4 .9 .58 .58 0 0 1-.7-.6h.1a.43 .43 0 0 1 .6-.4 .43 .43 0 0 1 .2 .7 .43 .43 0 0 1-.7-.1l-.1-.2h-.1z" fill-rule="evenodd"/>
<path d="M49.7 136.2a.59 .59 0 0 1 .9 .1 .59 .59 0 0 1-.3 .9 .59 .59 0 0 1-.8-.6h.2a.44 .44 0 0 1 .6-.4 .44 .44 0 0 1 .1 .7 .44 .44 0 0 1-.7-.1v-.2h-.2z" fill-rule="evenodd"/>
<path d="M156.8 123.6a.59 .59 0 0 1 .9 .1 .59 .59 0 0 1-.4 .9 .59 .59 0 0 1-.7-.6h.2a.43 .43 0 0 1 .6-.4 .43 .43 0 0 1 .1 .7 .43 .43 0 0 1-.7-.2v-.1h-.2z" fill-rule="evenodd"/>
<path d="M156.9 133.7a.59 .59 0 0 1 .9 .1 .59 .59 0 0 1-.3 .8 .59 .59 0 0 1-.8-.5h.2a.44 .44 0 0 1 .6-.4 .44 .44 0 0 1 .1 .7 .44 .44 0 0 1-.7-.1v-.2h-.2z" fill-rule="evenodd"/>
<path d="M156.9 138.7a.58 .58 0 0 1 .9 .1 .58 .58 0 0 1-.3 .9 .58 .58 0 0 1-.8-.6h.2a.43 .43 0 0 1 .5-.4 .43 .43 0 0 1 .2 .7 .43 .43 0 0 1-.7-.1v-.2h-.2z" fill-rule="evenodd"/>
<path d="M49.7 141.2a.58 .58 0 0 1 .9 .2 .58 .58 0 0 1-.3 .8 .58 .58 0 0 1-.8-.6h.2a.43 .43 0 0 1 .6-.4 .43 .43 0 0 1 .1 .7 .43 .43 0 0 1-.7-.1v-.2h-.2z" fill-rule="evenodd"/>
<circle cx="60.9" cy="126.8" r=".25"/>
<circle cx="83.9" cy="126.8" r=".25"/>
<circle cx="108.9" cy="126.8" r=".25"/>
<circle cx="132" cy="126.9" r=".25"/>
<circle cx="53.4" cy="159.7" r=".25"/>
</g>
<path d="M66.5 138.9v1.5M67 138.9v1.5M89.5 139.2v1.6M90 139.2v1.6M114.4 139v1.5M114.9 139v1.5M137.5 139v1.5M138 139v1.5M153.5 173.8h7.7v6.3h-7.7zM153.5 175.7h7.7" fill="none" stroke="#000" stroke-width=".25"/>
<path d="M155.6 152.9v2.5M156.5 152.9v2.5M92.8 169.5h2.6M92.8 168.6h2.6" fill="none" stroke="#000" stroke-width=".42"/>
<circle cx="44.2" cy="152.2" r="1.61" fill="#fff" stroke="#000" stroke-width=".13"/>
<circle cx="169" cy="179.9" r="1.61" fill="none" stroke="#000" stroke-width=".13"/>
<circle cx="169" cy="179.9" r="1.61" fill="#fff" stroke="#000" stroke-width=".13"/>
<circle cx="169.4" cy="108.3" r="1.61" fill="none" stroke="#000" stroke-width=".13"/>
<circle cx="169.4" cy="108.3" r="1.61" fill="#fff" stroke="#000" stroke-width=".13"/>
<circle cx="44.1" cy="180.3" r="1.61" fill="none" stroke="#000" stroke-width=".13"/>
<circle cx="44.1" cy="180.3" r="1.61" fill="#fff" stroke="#000" stroke-width=".13"/>
<circle cx="81.2" cy="154.9" r=".3" fill="none" stroke="#000" stroke-width=".13"/>
<circle cx="81.2" cy="154.9" r=".3" fill="#fff" stroke="#000" stroke-width=".13"/>
<circle cx="78.6" cy="154.9" r=".3" fill="none" stroke="#000" stroke-width=".13"/>
<circle cx="78.6" cy="154.9" r=".3" fill="#fff" stroke="#000" stroke-width=".13"/>
<circle cx="76.1" cy="154.9" r=".3" fill="none" stroke="#000" stroke-width=".13"/>
<circle cx="76.1" cy="154.9" r=".3" fill="#fff" stroke="#000" stroke-width=".13"/>
<circle cx="73.6" cy="154.9" r=".3" fill="none" stroke="#000" stroke-width=".13"/>
<circle cx="73.6" cy="154.9" r=".3" fill="#fff" stroke="#000" stroke-width=".13"/>
<circle cx="71" cy="154.9" r=".3" fill="none" stroke="#000" stroke-width=".13"/>
<circle cx="71" cy="154.9" r=".3" fill="#fff" stroke="#000" stroke-width=".13"/>
<circle cx="68.5" cy="154.9" r=".3" fill="none" stroke="#000" stroke-width=".13"/>
<circle cx="68.5" cy="154.9" r=".3" fill="#fff" stroke="#000" stroke-width=".13"/>
<circle cx="65.9" cy="154.9" r=".3" fill="none" stroke="#000" stroke-width=".13"/>
<circle cx="65.9" cy="154.9" r=".3" fill="#fff" stroke="#000" stroke-width=".13"/>
<circle cx="65.9" cy="162.5" r=".3" fill="none" stroke="#000" stroke-width=".13"/>
<circle cx="65.9" cy="162.5" r=".3" fill="#fff" stroke="#000" stroke-width=".13"/>
<circle cx="68.5" cy="162.5" r=".3" fill="none" stroke="#000" stroke-width=".13"/>
<circle cx="68.5" cy="162.5" r=".3" fill="#fff" stroke="#000" stroke-width=".13"/>
<circle cx="71" cy="162.5" r=".3" fill="none" stroke="#000" stroke-width=".13"/>
<circle cx="71" cy="162.5" r=".3" fill="#fff" stroke="#000" stroke-width=".13"/>
<circle cx="73.6" cy="162.5" r=".3" fill="none" stroke="#000" stroke-width=".13"/>
<circle cx="73.6" cy="162.5" r=".3" fill="#fff" stroke="#000" stroke-width=".13"/>
<circle cx="76.1" cy="162.5" r=".3" fill="none" stroke="#000" stroke-width=".13"/>
<circle cx="76.1" cy="162.5" r=".3" fill="#fff" stroke="#000" stroke-width=".13"/>
<circle cx="78.6" cy="162.5" r=".3" fill="none" stroke="#000" stroke-width=".13"/>
<circle cx="78.6" cy="162.5" r=".3" fill="#fff" stroke="#000" stroke-width=".13"/>
<circle cx="81.2" cy="162.5" r=".3" fill="none" stroke="#000" stroke-width=".13"/>
<circle cx="81.2" cy="162.5" r=".3" fill="#fff" stroke="#000" stroke-width=".13"/>
<circle cx="129.2" cy="155.2" r=".3" fill="none" stroke="#000" stroke-width=".13"/>
<circle cx="129.2" cy="155.2" r=".3" fill="#fff" stroke="#000" stroke-width=".13"/>
<circle cx="126.7" cy="155.2" r=".3" fill="none" stroke="#000" stroke-width=".13"/>
<circle cx="126.7" cy="155.2" r=".3" fill="#fff" stroke="#000" stroke-width=".13"/>
<circle cx="124.1" cy="155.2" r=".3" fill="none" stroke="#000" stroke-width=".13"/>
<circle cx="124.1" cy="155.2" r=".3" fill="#fff" stroke="#000" stroke-width=".13"/>
<circle cx="121.6" cy="155.2" r=".3" fill="none" stroke="#000" stroke-width=".13"/>
<circle cx="121.6" cy="155.2" r=".3" fill="#fff" stroke="#000" stroke-width=".13"/>
<circle cx="119.1" cy="155.2" r=".3" fill="none" stroke="#000" stroke-width=".13"/>
<circle cx="119.1" cy="155.2" r=".3" fill="#fff" stroke="#000" stroke-width=".13"/>
<circle cx="116.5" cy="155.2" r=".3" fill="none" stroke="#000" stroke-width=".13"/>
<circle cx="116.5" cy="155.2" r=".3" fill="#fff" stroke="#000" stroke-width=".13"/>
<circle cx="114" cy="155.2" r=".3" fill="none" stroke="#000" stroke-width=".13"/>
<circle cx="114" cy="155.2" r=".3" fill="#fff" stroke="#000" stroke-width=".13"/>
<circle cx="114" cy="162.8" r=".3" fill="none" stroke="#000" stroke-width=".13"/>
<circle cx="114" cy="162.8" r=".3" fill="#fff" stroke="#000" stroke-width=".13"/>
<circle cx="116.5" cy="162.8" r=".3" fill="none" stroke="#000" stroke-width=".13"/>
<circle cx="116.5" cy="162.8" r=".3" fill="#fff" stroke="#000" stroke-width=".13"/>
<circle cx="119.1" cy="162.8" r=".3" fill="none" stroke="#000" stroke-width=".13"/>
<circle cx="119.1" cy="162.8" r=".3" fill="#fff" stroke="#000" stroke-width=".13"/>
<circle cx="121.6" cy="162.8" r=".3" fill="none" stroke="#000" stroke-width=".13"/>
<circle cx="121.6" cy="162.8" r=".3" fill="#fff" stroke="#000" stroke-width=".13"/>
<circle cx="124.1" cy="162.8" r=".3" fill="none" stroke="#000" stroke-width=".13"/>
<circle cx="124.1" cy="162.8" r=".3" fill="#fff" stroke="#000" stroke-width=".13"/>
<circle cx="126.7" cy="162.8" r=".3" fill="none" stroke="#000" stroke-width=".13"/>
<circle cx="126.7" cy="162.8" r=".3" fill="#fff" stroke="#000" stroke-width=".13"/>
<circle cx="129.2" cy="162.8" r=".3" fill="none" stroke="#000" stroke-width=".13"/>
<circle cx="129.2" cy="162.8" r=".3" fill="#fff" stroke="#000" stroke-width=".13"/>
<g font-size="2.5">
<text x="48.6" y="117.7" transform="rotate(-90 48.6 117.7)">12V</text>
<text x="155.8" y="126.5" transform="rotate(-90 155.8 126.5)">PELTIER1</text>
<text x="48.7" y="132.2" transform="rotate(-90 48.7 132.2)">COOLER</text>
<text x="155.9" y="141.7" transform="rotate(-90 155.9 141.7)">PELTIER2</text>
<text x="48.7" y="144.2" transform="rotate(-90 48.7 144.2)">AUX</text>
</g>
<g font-size="1.8">
<text x="60.3" y="129.1">Q1</text>
<text x="83.3" y="129.1">Q2</text>
<text x="108.3" y="129.1">Q3</text>
<text x="131.4" y="129.3">Q4</text>
<text x="64.5" y="138.1">C10</text>
<text x="68.9" y="138.2">R5</text>
<text x="75.5" y="142.3">R16</text>
<text x="87.5" y="138.5">C11 R10</text>
<text x="99.1" y="142.8">R17</text>
<text x="112.4" y="138.2">C12 R13</text>
<text x="123.9" y="142.6">R18</text>
<text x="135.4" y="138.2">C13 R15</text>
<text x="146.7" y="142.6">R19</text>
<text x="55.2" y="147.4">C1</text>
<text x="72.8" y="147.5">C6</text>
<text x="80.5" y="147.6">C7</text>
<text x="120.8" y="147.7">C8</text>
<text x="128.5" y="147.9">C9</text>
<text x="159.7" y="149.1">R3</text>
<text x="62.1" y="152.8" transform="rotate(-90 62.1 152.8)">R4</text>
<text x="83.4" y="152.9" transform="rotate(-90 83.4 152.9)">R6</text>
<text x="113.7" y="150.1" transform="rotate(-90 113.7 150.1)">R12</text>
<text x="135.5" y="150.1" transform="rotate(-90 135.5 150.1)">R14</text>
<text x="152.7" y="151.7">C3</text>
<text x="47.7" y="158.7">LM7805</text>
<text x="103.8" y="165.4" transform="rotate(-90 103.8 165.4)">R2</text>
<text x="153.6" y="167">PC817-1</text>
<text x="39.2" y="172.5">C14</text>
<text x="91.7" y="172.4" transform="rotate(-90 91.7 172.4)">C2</text>
<text x="144.9" y="171.8" transform="rotate(-90 144.9 171.8)">R1</text>
<text x="158.4" y="172.9">R7</text>
<text x="94" y="182.9">PC817-2</text>
</g>
<g font-size="1.4">
<text x="50.5" y="112" transform="rotate(-90 50.5 112)">2</text>
<text x="50.5" y="117.1" transform="rotate(-90 50.5 117.1)">1</text>
<text x="157.7" y="125.9" transform="rotate(-90 157.7 125.9)">1</text>
<text x="157.7" y="120.8" transform="rotate(-90 157.7 120.8)">2</text>
<text x="50.6" y="131.5" transform="rotate(-90 50.6 131.5)">1</text>
<text x="50.6" y="126.5" transform="rotate(-90 50.6 126.5)">2</text>
<text x="157.8" y="136" transform="rotate(-90 157.8 136)">2</text>
<text x="50.6" y="143.6" transform="rotate(-90 50.6 143.6)">1</text>
<text x="50.6" y="138.5" transform="rotate(-90 50.6 138.5)">2</text>
<text x="157.8" y="141" transform="rotate(-90 157.8 141)">1</text>
<text x="153.5" y="173.1">CTRL</text>
</g>
<g font-size="1.1">
<text x="67.4" y="132.2">1N4148</text>
<text x="90.4" y="132.4">1N4148</text>
<text x="115.4" y="132.5">1N4148</text>
<text x="138.4" y="132.8">1N4148</text>
<text x="70.5" y="144.9">1N4148</text>
<text x="118.5" y="145">1N4148</text>
<text x="60.8" y="152.7" transform="rotate(-90 60.8 152.7)">1N4148</text>
<text x="87.9" y="152.9" transform="rotate(-90 87.9 152.9)">1N4148</text>
<text x="108.1" y="153.2" transform="rotate(-90 108.1 153.2)">1N4148</text>
<text x="135.9" y="153.2" transform="rotate(-90 135.9 153.2)">1N4148</text>
<text x="75.3" y="159.5">IR2110-1</text>
<text x="123.3" y="159.8">IR2110-2</text>
</g>
<g font-size=".6">
<text x="71.1" y="133.6">D7</text>
<text x="94" y="133.8">D8</text>
<text x="119" y="133.9">D9</text>
<text x="141.8" y="134.1">D10</text>
<text x="62.1" y="149.1" transform="rotate(-90 62.1 149.1)">D3</text>
<text x="73.8" y="146.3">D11</text>
<text x="89.3" y="149.2" transform="rotate(-90 89.3 149.2)">D4</text>
<text x="109.5" y="149.5" transform="rotate(-90 109.5 149.5)">D5</text>
<text x="121.8" y="146.4">D12</text>
<text x="137.3" y="149.6" transform="rotate(-90 137.3 149.6)">D6</text>
</g>
</svg>
